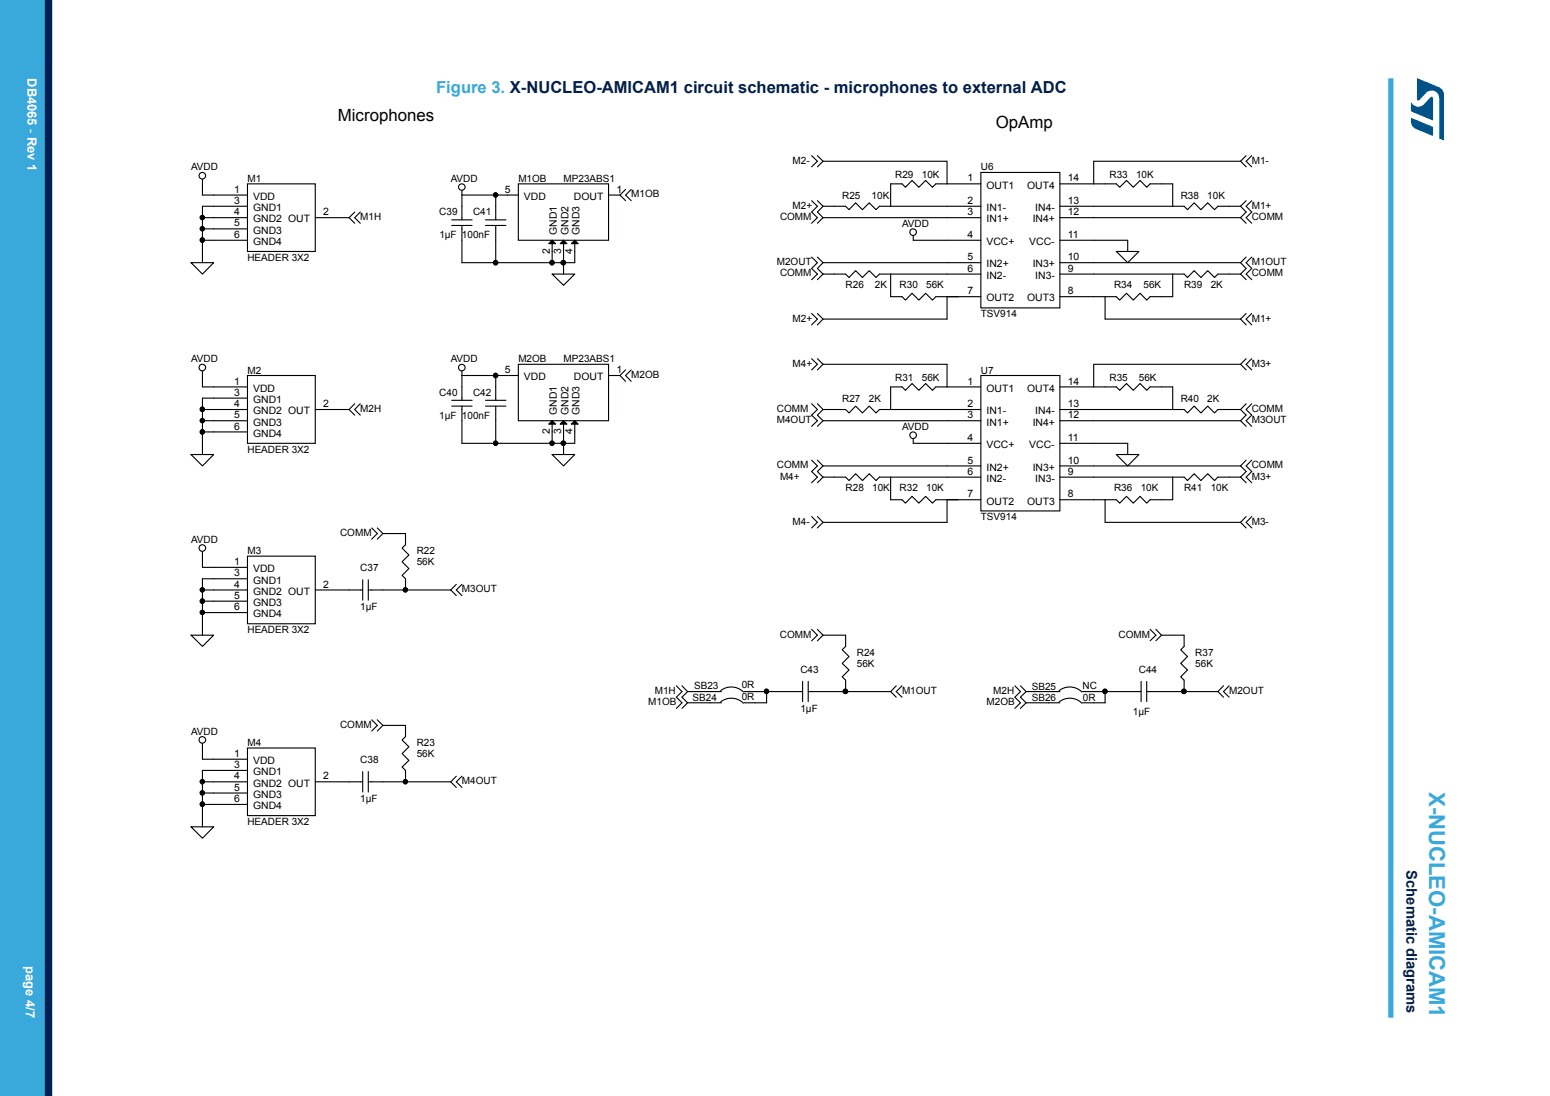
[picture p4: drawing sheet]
<svg xmlns="http://www.w3.org/2000/svg" width="297mm" height="210mm" viewBox="0 0 297 210" stroke-linecap="round" stroke-linejoin="round" font-family="sans-serif">
<g fill="none" stroke="#000" stroke-width=".21">
<path d="M38.8 34.3v3.1h8.6M47.4 39.5h-8.6v10.8M47.4 35.2h13v13h-13zM88.5 36.5v5.6M95 37.4v4.7M99.3 35.2h17.3v10.8h-17.3zM99.3 37.4h-10.8M116.6 37.4h2.2M118.8 37.4l1.1 1M119.9 36.3l-1.1 1.1M120.9 36.3l-1 1.1 1 1M155.5 38.4l1.1 1.1-1.1 1.1 1.1 1.1-1.1 1.1"/>
<path d="M155.5 29.8l1.1 1.1-1.1 1.1M156.6 38.4l1.1 1.1M156.6 29.8l1.1 1.1M157.7 30.9h23.8v4.3M157.7 39.5l-1.1 1.1 1.1 1.1M157.7 30.9l-1.1 1.1M187.9 33h15.2v26h-15.2zM187.9 39.5h-19.4l-.6 .7-1.3-1.3-1.3 1.3-1.4-1.3-1.2 1.3-.7-.7h-4.3M187.9 35.2h-8.6l-.6 .7-1.3-1.3-1.3 1.3-1.3-1.3-1.3 1.3-.7-.7h-2.1v4.3M203.1 39.5h23.8l.6 .7 1.3-1.3 1.3 1.3 1.3-1.3 1.3 1.3 .7-.7h4.3M203.1 35.2h10.8l.6 .7 1.4-1.3 1.3 1.3 1.3-1.3 1.2 1.3 .7-.7h4.3v4.3M237.7 30.9h-28.1v4.3"/>
<path d="M237.7 39.5l1.1 1.1-1.1 1.1M237.7 30.9l1.1 1.1M238.8 38.4l-1.1 1.1M238.8 29.8l-1.1 1.1M239.8 38.4l-1 1.1 1 1.1-1 1.1 1 1.1M239.8 29.8l-1 1.1 1 1.1M36.6 50.3h4.3l-2.1 2.2zM47.4 41.7h-8.6M47.4 46h-8.6M47.4 43.9h-8.6M60.4 41.7h6.5M66.9 41.7l1.1 1.1"/>
<path d="M68 40.6l-1.1 1.1M69 40.6l-1 1.1 1 1.1M86.6 43.2h3.9M86.6 42.1h3.9M88.5 43.2v7.1h21.6v-4.3M93 43.2h3.9M93 42.1h3.9M95 43.2v7.1M105.1 46.7l.7-.7 .6 .7zM105.8 52.5h4.3l-2.1 2.2zM105.8 46v4.3M107.3 46.7l.7-.7 .6 .7z"/>
<path d="M108 46v6.5M109.5 46.7l.6-.7 .7 .7zM155.5 49.3l1.1 1-1.1 1.1 1.1 1.1-1.1 1.1M156.6 49.3l1.1 1M157.7 41.7l-1.1 1.1M157.7 50.3l-1.1 1.1 1.1 1.1M157.7 52.5l-1.1 1.1M170.7 52.5v4.3h2.1l.7 .7 1.3-1.3 1.3 1.3 1.3-1.3 1.3 1.3 .6-.7h8.6M175 45.2v.8h12.9M181.5 56.8v4.3h-23.8M187.9 52.5h-19.4l-.6 .7-1.3-1.3-1.3 1.3-1.4-1.3-1.2 1.3-.7-.7h-4.3M187.9 41.7h-30.2"/>
<path d="M187.9 50.3h-30.2M203.1 52.5h23.8l.6 .7 1.3-1.3 1.3 1.3 1.3-1.3 1.3 1.3 .7-.7h4.3M203.1 41.7h34.6M203.1 50.3h34.6M203.1 46h13v2.2M211.8 56.8v4.3h25.9M213.9 48.2h4.3l-2.1 2.1zM224.7 52.5v4.3h-4.3l-.7 .7-1.2-1.3-1.3 1.3-1.3-1.3-1.4 1.3-.6-.7h-10.8M237.7 41.7l1.1 1.1M237.7 50.3l1.1 1.1-1.1 1.1M237.7 52.5l1.1 1.1M238.8 49.3l-1.1 1"/>
<path d="M239.8 49.3l-1 1 1 1.1-1 1.1 1 1.1M38.8 71.1v3h8.6M47.4 76.3h-8.6v10.8M47.4 78.5h-8.6M47.4 71.9h13v13h-13zM60.4 78.5h6.5M66.9 78.5l1.1 1M68 77.4l-1.1 1.1M69 77.4l-1 1.1 1 1M86.6 77.8h3.9M86.6 76.7h3.9M88.5 77.8v7.1h21.6v-4.3"/>
<path d="M88.5 71.1v5.6M93 77.8h3.9M93 76.7h3.9M95 71.9v4.8M95 77.8v7.1M99.3 69.8h17.3v10.8h-17.3zM99.3 71.9h-10.8M116.6 71.9h2.2M118.8 71.9l1.1 1.2M119.9 70.9l-1.1 1M120.9 70.9l-1 1 1 1.2M155.5 60.1l1.1 1-1.1 1.2"/>
<path d="M155.5 68.7l1.1 1.1-1.1 1.1M155.5 77.4l1.1 1.1-1.1 1 1.1 1.1-1.1 1.1M156.6 60.1l1.1 1M156.6 68.7l1.1 1.1M156.6 77.4l1.1 1.1M157.7 69.8h23.8v4.3M157.7 78.5l-1.1 1 1.1 1.1M157.7 61.1l-1.1 1.2M157.7 69.8l-1.1 1.1M187.9 71.9h15.2v26h-15.2zM187.9 78.5h-19.4l-.6 .6-1.3-1.3-1.3 1.3-1.4-1.3-1.2 1.3-.7-.6h-4.3M187.9 74.1h-8.6l-.6 .7-1.3-1.3-1.3 1.3-1.3-1.3-1.3 1.3-.7-.7h-2.1v4.4"/>
<path d="M203.1 78.5h23.8l.6 .6 1.3-1.3 1.3 1.3 1.3-1.3 1.3 1.3 .7-.6h4.3M203.1 74.1h10.8l.6 .7 1.4-1.3 1.3 1.3 1.3-1.3 1.2 1.3 .7-.7h4.3v4.4M237.7 69.8h-28.1v4.3M237.7 61.1l1.1 1.2M237.7 69.8l1.1 1.1M237.7 78.5l1.1 1-1.1 1.1M238.8 60.1l-1.1 1M238.8 68.7l-1.1 1.1M238.8 77.4l-1.1 1.1M239.8 60.1l-1 1 1 1.2M239.8 68.7l-1 1.1 1 1.1M239.8 77.4l-1 1.1 1 1-1 1.1 1 1.1"/>
<path d="M36.6 87.1h4.3l-2.1 2.2zM47.4 82.8h-8.6M47.4 80.6h-8.6M105.1 81.3l.7-.7 .6 .7zM105.8 87.1h4.3l-2.1 2.2zM105.8 80.6v4.3M107.3 81.3l.7-.7 .6 .7zM108 80.6v6.5M109.5 81.3l.6-.7 .7 .7zM155.5 88.2l1.1 1.1-1.1 1 1.1 1.1-1.1 1.1M155.5 99l1.1 1.1-1.1 1.1M156.6 88.2l1.1 1.1"/>
<path d="M156.6 99l1.1 1.1M157.7 80.6l-1.1 1.1M157.7 89.3l-1.1 1 1.1 1.1M157.7 91.4l-1.1 1.1M170.7 91.4v4.4h2.1l.7 .6 1.3-1.3 1.3 1.3 1.3-1.3 1.3 1.3 .6-.6h8.6M175 84.1v.8h12.9M181.5 95.8v4.3h-23.8M187.9 91.4h-19.4l-.6 .7-1.3-1.3-1.3 1.3-1.4-1.3-1.2 1.3-.7-.7h-4.3M187.9 80.6h-30.2M187.9 89.3h-30.2M203.1 91.4h23.8l.6 .7 1.3-1.3 1.3 1.3 1.3-1.3 1.3 1.3 .7-.7h4.3M203.1 80.6h34.6"/>
<path d="M203.1 89.3h34.6M203.1 84.9h13v2.2M211.8 95.8v4.3h25.9M213.9 87.1h4.3l-2.1 2.2zM224.7 91.4v4.4h-4.3l-.7 .6-1.2-1.3-1.3 1.3-1.3-1.3-1.4 1.3-.6-.6h-10.8M237.7 80.6l1.1 1.1M237.7 89.3l1.1 1-1.1 1.1M237.7 91.4l1.1 1.1M238.8 88.2l-1.1 1.1M238.8 99l-1.1 1.1M239.8 88.2l-1 1.1 1 1-1 1.1 1 1.1M239.8 99l-1 1.1 1 1.1"/>
<path d="M38.8 105.7v3h8.6M47.4 110.9h-8.6v10.8M47.4 113h-8.6M47.4 117.4h-8.6M47.4 115.2h-8.6M47.4 106.6h13v12.9h-13zM60.4 113h9.1M69.5 111.1v3.9M70.6 111.1v3.9M70.6 113h15.8M71.2 101.2l1.1 1-1.1 1.1M72.3 101.2l1.1 1"/>
<path d="M73.4 102.2h4.3v2.2l-.7 .6 1.4 1.3-1.4 1.3 1.4 1.3-1.4 1.3 .7 .7v2.1M73.4 102.2l-1.1 1.1M86.4 113l1 1.1M87.4 112l-1 1M88.5 112l-1.1 1 1.1 1.1M157.7 100.1l-1.1 1.1M237.7 100.1l1.1 1.1M36.6 121.7h4.3l-2.1 2.2zM71.2 137.9l1.1 1.1-1.1 1.1M72.3 137.9l1.1 1.1M73.4 139h4.3v2.1l-.7 .7 1.4 1.3-1.4 1.3 1.4 1.3-1.4 1.3 .7 .6v2.2M73.4 139l-1.1 1.1"/>
<path d="M129.6 131.4l1.1 1.1-1.1 1.1 1.1 1.1-1.1 1M130.7 131.4l1 1.1M131.7 132.5l-1 1.1 1 1.1M131.7 134.7l-1 1M138.1 134.5a3.3 3.3 0 0 1 4.3 .2M138.1 132.4a3.3 3.3 0 0 1 4.3 .2M138.2 134.7h-6.5M138.2 132.5h-6.5M142.6 132.5h11.2M146.9 132.5v2.2h-4.3M153.8 130.6v3.8M154.9 132.5h15.8"/>
<path d="M154.9 130.6v3.8M155.5 120.6l1.1 1.1-1.1 1.1M156.6 120.6l1.1 1.1M157.7 121.7h4.3v2.2l-.6 .6 1.3 1.3-1.3 1.3 1.3 1.3-1.3 1.3 .6 .6v2.2M157.7 121.7l-1.1 1.1M170.7 132.5l1 1.1M171.7 131.4l-1 1.1M172.8 131.4l-1.1 1.1 1.1 1.1M194.5 131.4l1 1.1-1 1.1 1 1.1-1 1M195.5 131.4l1.1 1.1M196.6 132.5l-1.1 1.1 1.1 1.1M196.6 134.7l-1.1 1"/>
<path d="M202.9 134.5a3.3 3.3 0 0 1 4.4 .2M202.9 132.4a3.3 3.3 0 0 1 4.4 .2M203.1 134.7h-6.5M203.1 132.5h-6.5M207.4 132.5h11.3M211.8 132.5v2.2h-4.4M218.7 130.6v3.8M219.7 130.6v3.8M219.7 132.5h13.7M220.4 120.6l1.1 1.1-1.1 1.1M221.5 120.6l1.1 1.1M222.6 121.7h4.3v2.2l-.7 .6 1.3 1.3-1.3 1.3 1.3 1.3-1.3 1.3 .7 .6v2.2"/>
<path d="M222.6 121.7l-1.1 1.1M233.4 132.5l1 1.1M234.4 131.4l-1 1.1M235.5 131.4l-1.1 1.1 1.1 1.1M36.6 158.4h4.3l-2.1 2.2zM38.8 142.4v3.1h8.6M47.4 147.6h-8.6v10.8M47.4 149.8h-8.6M47.4 154.1h-8.6M47.4 151.9h-8.6M47.4 143.3h13v13h-13zM60.4 149.8h9.1"/>
<path d="M69.5 147.8v4M70.6 147.8v4M70.6 149.8h15.8M86.4 149.8l1 1.1M87.4 148.7l-1 1.1M88.5 148.7l-1.1 1.1 1.1 1.1"/>
<circle cx="38.8" cy="33.7" r=".63"/>
<circle cx="88.5" cy="35.8" r=".63"/>
<circle cx="95" cy="37.4" r=".41"/>
<circle cx="38.8" cy="46" r=".42"/>
<circle cx="38.8" cy="43.8" r=".41"/>
<circle cx="38.8" cy="41.7" r=".41"/>
<circle cx="95" cy="50.3" r=".42"/>
<circle cx="105.8" cy="50.3" r=".42"/>
<circle cx="107.9" cy="50.3" r=".43"/>
<circle cx="175" cy="44.5" r=".63"/>
<circle cx="38.8" cy="78.4" r=".42"/>
<circle cx="38.8" cy="70.4" r=".63"/>
<circle cx="88.5" cy="70.4" r=".63"/>
<circle cx="95" cy="71.9" r=".42"/>
<circle cx="38.8" cy="82.8" r=".42"/>
<circle cx="38.8" cy="80.6" r=".41"/>
<circle cx="95" cy="84.9" r=".41"/>
<circle cx="105.8" cy="84.9" r=".41"/>
<circle cx="107.9" cy="84.9" r=".42"/>
<circle cx="175" cy="83.4" r=".63"/>
<circle cx="38.8" cy="115.2" r=".42"/>
<circle cx="38.8" cy="117.3" r=".41"/>
<circle cx="38.8" cy="113" r=".41"/>
<circle cx="38.8" cy="105" r=".63"/>
<circle cx="77.7" cy="113" r=".41"/>
<circle cx="146.9" cy="132.5" r=".42"/>
<circle cx="162" cy="132.5" r=".43"/>
<circle cx="211.7" cy="132.5" r=".42"/>
<circle cx="226.8" cy="132.5" r=".43"/>
<circle cx="38.8" cy="154.1" r=".42"/>
<circle cx="38.8" cy="149.8" r=".41"/>
<circle cx="38.8" cy="151.9" r=".41"/>
<circle cx="38.8" cy="141.8" r=".63"/>
<circle cx="77.7" cy="149.8" r=".41"/>
</g>
<g fill="#000">
<path d="M105.1 46.7l.7-.7 .6 .7zM107.3 46.7l.7-.7 .6 .7zM109.5 46.7l.6-.7 .7 .7zM105.1 81.3l.7-.7 .6 .7zM107.3 81.3l.7-.7 .6 .7zM109.5 81.3l.6-.7 .7 .7z"/>
<circle cx="95" cy="37.4" r=".41"/>
<circle cx="38.8" cy="46" r=".42"/>
<circle cx="38.8" cy="43.8" r=".41"/>
<circle cx="38.8" cy="41.7" r=".41"/>
<circle cx="95" cy="50.3" r=".42"/>
<circle cx="105.8" cy="50.3" r=".42"/>
<circle cx="107.9" cy="50.3" r=".43"/>
<circle cx="38.8" cy="78.4" r=".42"/>
<circle cx="95" cy="71.9" r=".42"/>
<circle cx="38.8" cy="82.8" r=".42"/>
<circle cx="38.8" cy="80.6" r=".41"/>
<circle cx="95" cy="84.9" r=".41"/>
<circle cx="105.8" cy="84.9" r=".41"/>
<circle cx="107.9" cy="84.9" r=".42"/>
<circle cx="38.8" cy="115.2" r=".42"/>
<circle cx="38.8" cy="117.3" r=".41"/>
<circle cx="38.8" cy="113" r=".41"/>
<circle cx="77.7" cy="113" r=".41"/>
<circle cx="146.9" cy="132.5" r=".42"/>
<circle cx="162" cy="132.5" r=".43"/>
<circle cx="211.7" cy="132.5" r=".42"/>
<circle cx="226.8" cy="132.5" r=".43"/>
<circle cx="38.8" cy="154.1" r=".42"/>
<circle cx="38.8" cy="149.8" r=".41"/>
<circle cx="38.8" cy="151.9" r=".41"/>
<circle cx="77.7" cy="149.8" r=".41"/>
</g>
<path d="M266.5 15v180" fill="none" stroke="#39a9dc" stroke-width="1"/>
<g fill="#39a9dc">
<path d="M0 0h8.6v210h-8.6z" fill-rule="evenodd"/>
<path d="M0 0h7.5v210h-7.5z" fill-rule="evenodd"/>
</g>
<path d="M9.3 0v210" fill="none" stroke="#002052" stroke-width="1.4"/>
<g fill="#005288">
<path d="M271.5 15l4.2 1.7a1.59 1.59 0 0 1 1 1.5l-.1 8.7-.8-.4v-7.6a1.45 1.45 0 0 0-.9-1.4 1.45 1.45 0 0 0-1.6 .2l-1.3 1.5h-.4z"/>
<path d="M270.4 22.6l4 1.7 .2 .2v1.4l-.1 .1-3.2-1.3a1.6 1.6 0 0 1-.9-1.5z"/>
<path d="M270.4 19.6a1.54 1.54 0 0 0 2.4 .4l1.3-1.4 .2-.1 .2 .1 .1 4.4-4.2-1.7z"/>
</g>
<text font-size="4.2" fill="#39a9dc" x="273.8" y="151.7" transform="rotate(90 273.8 151.7)">X-NUCLEO-AMICAM1</text>
<text font-size="3.2" fill="#39a9dc" x="83.6" y="17.8">Figure 3. X-NUCLEO-AMICAM1 circuit schematic - microphones to external ADC</text>
<g font-size="3.2">
<text x="64.7" y="23.1">Microphones</text>
<text x="190.8" y="24.6">OpAmp</text>
</g>
<text font-size="2.8" fill="#002052" x="269.5" y="166.8" transform="rotate(90 269.5 166.8)">Schematic diagrams</text>
<g font-size="2.5" fill="#fff">
<text x="5.3" y="15" transform="rotate(90 5.3 15)">DB4065 - Rev 1</text>
<text x="5" y="185.1" transform="rotate(90 5 185.1)">page 4/7</text>
</g>
<g font-size="2">
<text x="185.4" y="34.8">1</text>
<text x="204.6" y="34.8">14</text>
<text x="44.8" y="36.9">1</text>
<text x="44.8" y="39.1">3</text>
<text x="44.8" y="41.2">4</text>
<text x="48.5" y="40.4">GND1</text>
<text x="48.5" y="38.3">VDD</text>
<text x="61.9" y="41.2">2</text>
<text x="96.8" y="36.9">5</text>
<text x="100.4" y="38.3">VDD</text>
<text x="110" y="38.3">DOUT</text>
<text x="118.1" y="36.9">1</text>
<text x="185.4" y="41.2">3</text>
<text x="185.4" y="39.1">2</text>
<text x="189" y="36.1">OUT1</text>
<text x="189" y="40.4">IN1-</text>
<text x="196.8" y="36.1">OUT4</text>
<text x="198.4" y="40.4">IN4-</text>
<text x="204.6" y="41.2">12</text>
<text x="204.6" y="39.1">13</text>
<text x="44.8" y="43.4">5</text>
<text x="44.8" y="45.6">6</text>
<text x="48.5" y="42.6">GND2 OUT</text>
<text x="48.5" y="47">GND4</text>
<text x="48.5" y="44.8">GND3</text>
<text x="106.7" y="45" transform="rotate(-90 106.7 45)">GND1</text>
<text x="108.9" y="45" transform="rotate(-90 108.9 45)">GND2</text>
<text x="111" y="45" transform="rotate(-90 111 45)">GND3</text>
<text x="185.4" y="45.6">4</text>
<text x="189" y="47">VCC+</text>
<text x="189" y="42.6">IN1+</text>
<text x="197.2" y="47">VCC-</text>
<text x="197.9" y="42.6">IN4+</text>
<text x="204.6" y="45.6">11</text>
<text x="105.3" y="48.6" transform="rotate(-90 105.3 48.6)">2</text>
<text x="107.5" y="48.6" transform="rotate(-90 107.5 48.6)">3</text>
<text x="109.7" y="48.6" transform="rotate(-90 109.7 48.6)">4</text>
<text x="185.4" y="52.1">6</text>
<text x="185.4" y="49.9">5</text>
<text x="189" y="51.3">IN2+</text>
<text x="189" y="53.4">IN2-</text>
<text x="197.9" y="51.3">IN3+</text>
<text x="198.4" y="53.4">IN3-</text>
<text x="204.6" y="52.1">9</text>
<text x="204.6" y="49.9">10</text>
<text x="185.4" y="56.4">7</text>
<text x="189" y="57.8">OUT2</text>
<text x="196.8" y="57.8">OUT3</text>
<text x="204.6" y="56.4">8</text>
<text x="96.8" y="71.5">5</text>
<text x="118.1" y="71.5">1</text>
<text x="44.8" y="73.7">1</text>
<text x="44.8" y="75.8">3</text>
<text x="48.5" y="75.1">VDD</text>
<text x="48.5" y="77.2">GND1</text>
<text x="100.4" y="72.9">VDD</text>
<text x="110" y="72.9">DOUT</text>
<text x="185.4" y="73.7">1</text>
<text x="189" y="75.1">OUT1</text>
<text x="196.8" y="75.1">OUT4</text>
<text x="204.6" y="73.7">14</text>
<text x="44.8" y="80.2">5</text>
<text x="44.8" y="78">4</text>
<text x="44.8" y="82.3">6</text>
<text x="48.5" y="79.4">GND2 OUT</text>
<text x="48.5" y="83.7">GND4</text>
<text x="48.5" y="81.5">GND3</text>
<text x="61.9" y="78">2</text>
<text x="105.3" y="83.2" transform="rotate(-90 105.3 83.2)">2</text>
<text x="106.7" y="79.5" transform="rotate(-90 106.7 79.5)">GND1</text>
<text x="107.5" y="83.2" transform="rotate(-90 107.5 83.2)">3</text>
<text x="108.9" y="79.5" transform="rotate(-90 108.9 79.5)">GND2</text>
<text x="109.7" y="83.2" transform="rotate(-90 109.7 83.2)">4</text>
<text x="111" y="79.5" transform="rotate(-90 111 79.5)">GND3</text>
<text x="185.4" y="78">2</text>
<text x="185.4" y="80.2">3</text>
<text x="189" y="79.4">IN1-</text>
<text x="189" y="81.5">IN1+</text>
<text x="197.9" y="81.5">IN4+</text>
<text x="198.4" y="79.4">IN4-</text>
<text x="204.6" y="80.2">12</text>
<text x="204.6" y="78">13</text>
<text x="185.4" y="88.8">5</text>
<text x="185.4" y="84.5">4</text>
<text x="189" y="85.9">VCC+</text>
<text x="197.2" y="85.9">VCC-</text>
<text x="204.6" y="84.5">11</text>
<text x="204.6" y="88.8">10</text>
<text x="185.4" y="95.3">7</text>
<text x="185.4" y="91">6</text>
<text x="189" y="90.2">IN2+</text>
<text x="189" y="92.3">IN2-</text>
<text x="197.9" y="90.2">IN3+</text>
<text x="198.4" y="92.3">IN3-</text>
<text x="204.6" y="91">9</text>
<text x="204.6" y="95.3">8</text>
<text x="189" y="96.7">OUT2</text>
<text x="196.8" y="96.7">OUT3</text>
<text x="44.8" y="110.4">3</text>
<text x="44.8" y="108.3">1</text>
<text x="44.8" y="112.6">4</text>
<text x="48.5" y="111.8">GND1</text>
<text x="48.5" y="109.6">VDD</text>
<text x="48.5" y="114">GND2 OUT</text>
<text x="61.9" y="112.6">2</text>
<text x="44.8" y="114.7">5</text>
<text x="44.8" y="116.9">6</text>
<text x="48.5" y="116.1">GND3</text>
<text x="48.5" y="118.3">GND4</text>
<text x="44.8" y="145">1</text>
<text x="44.8" y="147.2">3</text>
<text x="44.8" y="149.3">4</text>
<text x="48.5" y="146.4">VDD</text>
<text x="48.5" y="148.5">GND1</text>
<text x="61.9" y="149.3">2</text>
<text x="44.8" y="153.7">6</text>
<text x="44.8" y="151.5">5</text>
<text x="48.5" y="150.7">GND2 OUT</text>
<text x="48.5" y="155.1">GND4</text>
<text x="48.5" y="152.9">GND3</text>
</g>
<g font-size="1.9">
<text x="36.6" y="32.7">AVDD</text>
<text x="47.4" y="34.8">M1</text>
<text x="86.4" y="34.8">AVDD</text>
<text x="99.3" y="34.8">M1OB</text>
<text x="108" y="34.8">MP23ABS1</text>
<text x="151.9" y="31.4">M2-</text>
<text x="171.5" y="34.2">R29</text>
<text x="176.6" y="34.2">10K</text>
<text x="187.9" y="32.7">U6</text>
<text x="212.6" y="34.2">R33</text>
<text x="217.7" y="34.2">10K</text>
<text x="239.8" y="31.4">M1-</text>
<text x="84.2" y="41.3">C39</text>
<text x="90.7" y="41.3">C41</text>
<text x="120.9" y="37.8">M1OB</text>
<text x="151.9" y="40">M2+</text>
<text x="161.4" y="38.1">R25</text>
<text x="167" y="38.1">10K</text>
<text x="226.2" y="38.1">R38</text>
<text x="231.3" y="38.1">10K</text>
<text x="239.8" y="40">M1+</text>
<text x="69" y="42.2">M1H</text>
<text x="84.2" y="45.6">1µF</text>
<text x="88.5" y="45.6">100nF</text>
<text x="149.5" y="42.2">COMM</text>
<text x="172.8" y="43.5">AVDD</text>
<text x="239.8" y="42.2">COMM</text>
<text x="47.4" y="49.9">HEADER 3X2</text>
<text x="148.8" y="50.8">M2OUT</text>
<text x="149.5" y="53">COMM</text>
<text x="239.8" y="50.8">M1OUT</text>
<text x="239.8" y="53">COMM</text>
<text x="162" y="55.1">R26</text>
<text x="167.7" y="55.1">2K</text>
<text x="172.4" y="55.1">R30</text>
<text x="177.5" y="55.1">56K</text>
<text x="213.5" y="55.1">R34</text>
<text x="219.1" y="55.1">56K</text>
<text x="226.9" y="55.1">R39</text>
<text x="232" y="55.1">2K</text>
<text x="151.9" y="61.6">M2+</text>
<text x="187.9" y="60.8">TSV914</text>
<text x="239.8" y="61.6">M1+</text>
<text x="36.6" y="69.4">AVDD</text>
<text x="47.4" y="71.6">M2</text>
<text x="86.4" y="69.4">AVDD</text>
<text x="99.3" y="69.4">M2OB</text>
<text x="108" y="69.4">MP23ABS1</text>
<text x="151.9" y="70.3">M4+</text>
<text x="187.9" y="71.6">U7</text>
<text x="239.8" y="70.3">M3+</text>
<text x="84.2" y="75.9">C40</text>
<text x="90.7" y="75.9">C42</text>
<text x="120.9" y="72.4">M2OB</text>
<text x="161.4" y="77">R27</text>
<text x="166.5" y="77">2K</text>
<text x="171.5" y="73.1">R31</text>
<text x="176.6" y="73.1">56K</text>
<text x="212.6" y="73.1">R35</text>
<text x="218.2" y="73.1">56K</text>
<text x="226.2" y="77">R40</text>
<text x="231.3" y="77">2K</text>
<text x="69" y="78.9">M2H</text>
<text x="84.2" y="80.2">1µF</text>
<text x="88.5" y="80.2">100nF</text>
<text x="148.8" y="78.9">COMM</text>
<text x="148.8" y="81.1">M4OUT</text>
<text x="172.8" y="82.4">AVDD</text>
<text x="239.8" y="78.9">COMM</text>
<text x="239.8" y="81.1">M3OUT</text>
<text x="47.4" y="86.7">HEADER 3X2</text>
<text x="148.8" y="89.7">COMM</text>
<text x="239.8" y="89.7">COMM</text>
<text x="149.5" y="91.9">M4+</text>
<text x="162" y="94.1">R28</text>
<text x="167.1" y="94.1">10K</text>
<text x="172.4" y="94.1">R32</text>
<text x="177.5" y="94.1">10K</text>
<text x="213.5" y="94.1">R36</text>
<text x="218.6" y="94.1">10K</text>
<text x="226.9" y="94.1">R41</text>
<text x="232" y="94.1">10K</text>
<text x="239.8" y="91.9">M3+</text>
<text x="151.9" y="100.5">M4-</text>
<text x="187.9" y="99.7">TSV914</text>
<text x="239.8" y="100.5">M3-</text>
<text x="36.6" y="104">AVDD</text>
<text x="47.4" y="106.1">M3</text>
<text x="65.2" y="102.7">COMM</text>
<text x="79.8" y="106.1">R22</text>
<text x="69" y="109.4">C37</text>
<text x="79.8" y="108.3">56K</text>
<text x="88.5" y="113.5">M3OUT</text>
<text x="69" y="117">1µF</text>
<text x="47.4" y="121.3">HEADER 3X2</text>
<text x="149.5" y="122.2">COMM</text>
<text x="164.2" y="125.6">R24</text>
<text x="214.3" y="122.2">COMM</text>
<text x="229" y="125.6">R37</text>
<text x="142.1" y="131.8">0R</text>
<text x="153.4" y="128.9">C43</text>
<text x="164.2" y="127.8">56K</text>
<text x="218.2" y="128.9">C44</text>
<text x="229" y="127.8">56K</text>
<text x="124.2" y="135.1">M1OB</text>
<text x="125.5" y="133">M1H</text>
<text x="132.7" y="134.3">SB24</text>
<text x="133" y="132.1">SB23</text>
<text x="142.1" y="134.2">0R</text>
<text x="153.4" y="136.4">1µF</text>
<text x="172.8" y="133">M1OUT</text>
<text x="189.1" y="135.1">M2OB</text>
<text x="190.3" y="133">M2H</text>
<text x="197.7" y="134.3">SB26</text>
<text x="197.7" y="132.2">SB25</text>
<text x="207.4" y="132">NC</text>
<text x="207.5" y="134.4">0R</text>
<text x="217.1" y="137">1µF</text>
<text x="235.5" y="133">M2OUT</text>
<text x="36.6" y="140.8">AVDD</text>
<text x="47.4" y="142.9">M4</text>
<text x="65.2" y="139.5">COMM</text>
<text x="79.8" y="142.9">R23</text>
<text x="69" y="146.2">C38</text>
<text x="79.8" y="145.1">56K</text>
<text x="69" y="153.7">1µF</text>
<text x="88.5" y="150.3">M4OUT</text>
<text x="47.4" y="158">HEADER 3X2</text>
</g>
</svg>
